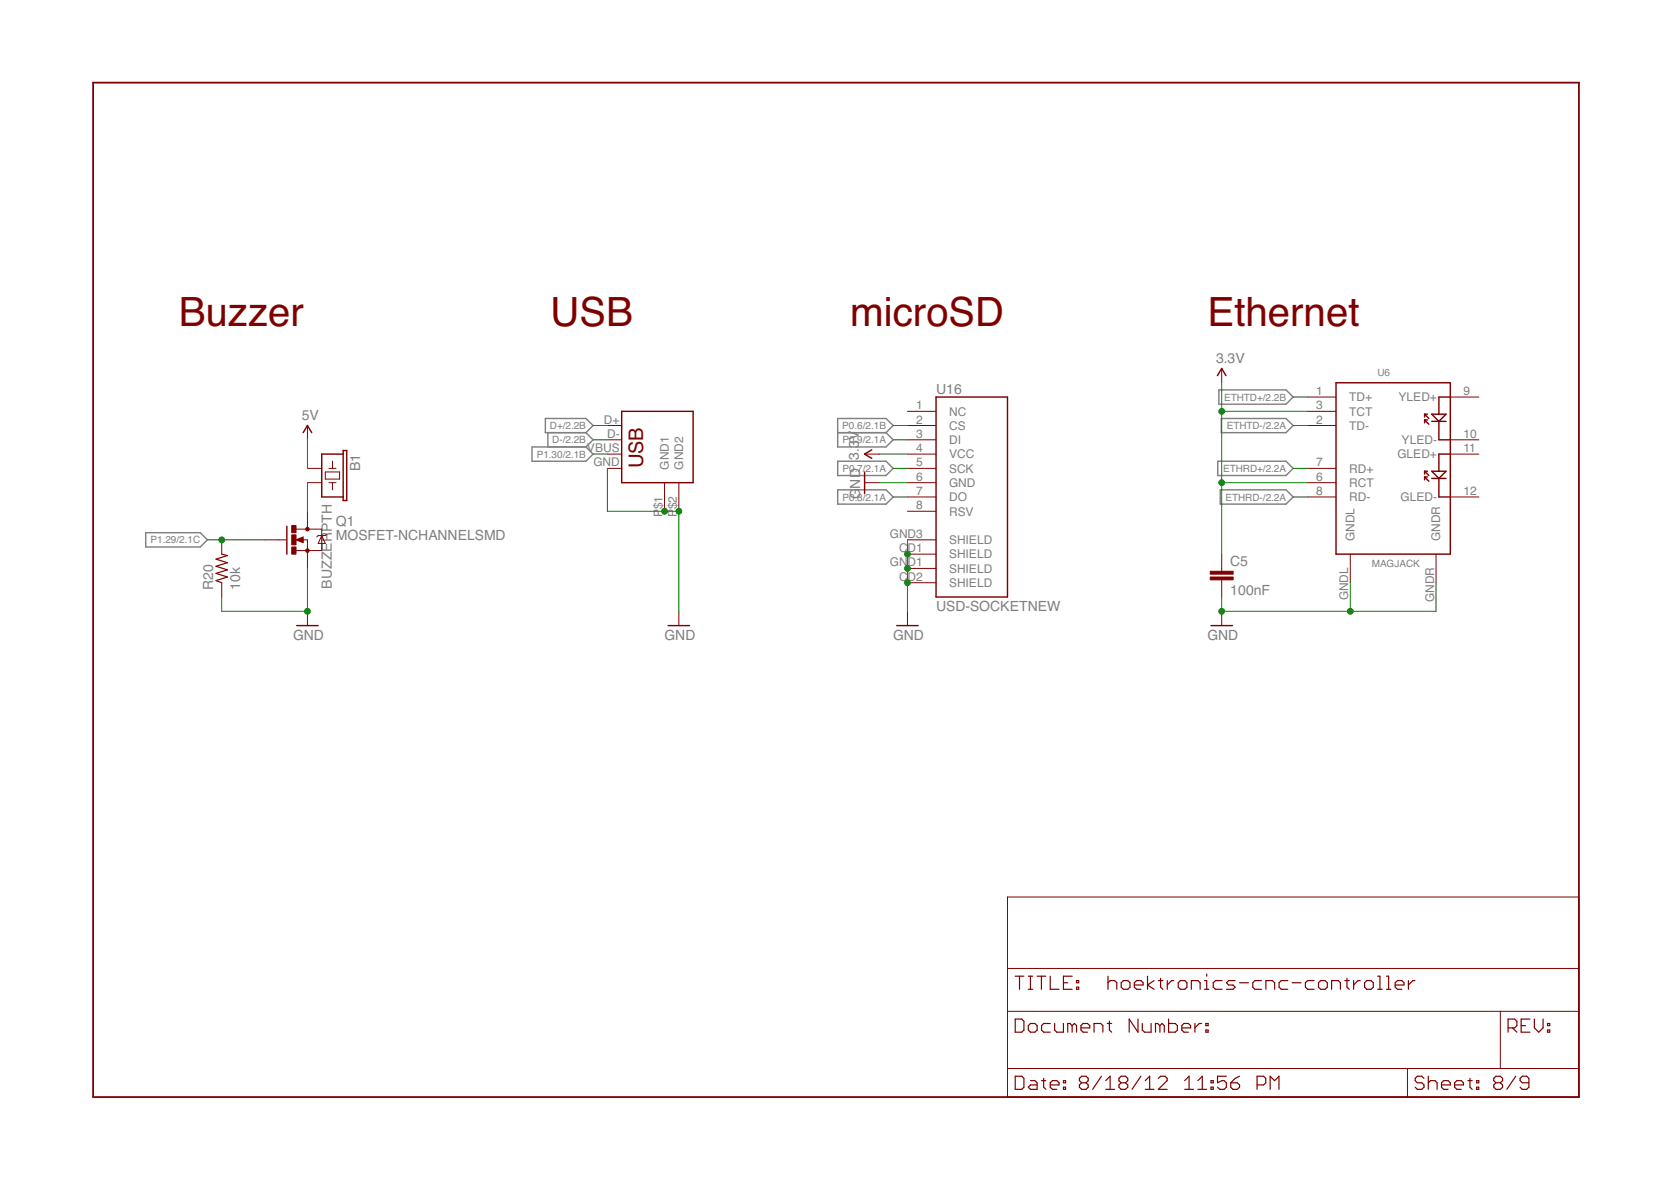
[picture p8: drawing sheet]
<svg xmlns="http://www.w3.org/2000/svg" width="297mm" height="210mm" viewBox="0 0 297 210" stroke-linecap="round" stroke-linejoin="round" font-family="sans-serif">
<g fill="#808080" stroke="#808080" stroke-width=".25">
<path d="M105.4 75.6l-1.2 1.3z"/>
<path d="M96.9 76.9h7.3z"/>
<path d="M104.2 74.4l1.2 1.2z"/>
<path d="M96.9 74.4h7.3z"/>
<path d="M96.9 74.4v2.5z"/>
<path d="M105.4 78.2l-1.2 1.2z"/>
<path d="M97.4 79.4h6.8z"/>
<path d="M104.2 76.9l1.2 1.3z"/>
<path d="M97.4 76.9h6.8z"/>
<path d="M97.4 76.9v2.5z"/>
<path d="M105.4 80.7l-1.2 1.3z"/>
<path d="M94.6 82h9.6z"/>
<path d="M104.2 79.4l1.2 1.3z"/>
<path d="M94.6 79.4h9.6z"/>
<path d="M94.6 79.4v2.6z"/>
<path d="M229.9 70.6l-1.3 1.2z"/>
<path d="M216.7 71.8h11.9z"/>
<path d="M228.6 69.3l1.3 1.3z"/>
<path d="M216.7 69.3h11.9z"/>
<path d="M216.7 69.3v2.5z"/>
<path d="M229.9 75.6l-1.3 1.3z"/>
<path d="M217.1 76.9h11.5z"/>
<path d="M228.6 74.4l1.3 1.2z"/>
<path d="M217.1 74.4h11.5z"/>
<path d="M217.1 74.4v2.5z"/>
<path d="M229.9 83.2l-1.3 1.3z"/>
<path d="M216.5 84.5h12.1z"/>
<path d="M228.6 82l1.3 1.2z"/>
<path d="M216.5 82h12.1z"/>
<path d="M216.5 82v2.5z"/>
<path d="M229.9 88.3l-1.3 1.3z"/>
<path d="M216.9 89.6h11.7z"/>
<path d="M228.6 87.1l1.3 1.2z"/>
<path d="M216.9 87.1h11.7z"/>
<path d="M216.9 87.1v2.5z"/>
<path d="M158.8 78.2l-1.3 1.2z"/>
<path d="M148.9 79.4h8.6z"/>
<path d="M157.5 76.9l1.3 1.3z"/>
<path d="M148.9 76.9h8.6z"/>
<path d="M148.9 76.9v2.5z"/>
<path d="M158.8 88.3l-1.3 1.3z"/>
<path d="M148.9 89.6h8.6z"/>
<path d="M157.5 87.1l1.3 1.2z"/>
<path d="M148.9 87.1h8.6z"/>
<path d="M148.9 87.1v2.5z"/>
<path d="M158.8 83.2l-1.3 1.3z"/>
<path d="M148.9 84.5h8.6z"/>
<path d="M157.5 82l1.3 1.2z"/>
<path d="M148.9 82h8.6z"/>
<path d="M148.9 82v2.5z"/>
<path d="M158.8 75.6l-1.3 1.3z"/>
<path d="M157.5 74.4l1.3 1.2z"/>
<path d="M148.9 74.4h8.6z"/>
<path d="M148.9 74.4v2.5z"/>
<path d="M36.9 95.9l-1.3 1.3z"/>
<path d="M25.9 97.2h9.7z"/>
<path d="M35.6 94.7l1.3 1.2z"/>
<path d="M25.9 94.7h9.7z"/>
<path d="M25.9 94.7v2.5z"/>
</g>
<g fill="#800000" stroke="#800000" stroke-width=".32">
<path d="M16.6 14.7v180.3z"/>
<path d="M16.6 195h264.1z"/>
<path d="M280.7 14.7v180.3z"/>
<path d="M16.6 14.7h264.1z"/>
<path d="M52.9 95.9l.9-.2z"/>
<path d="M52.9 95.9l.9 .3z"/>
<path d="M53.8 95.9v.3z"/>
<path d="M53.5 95.9h.3z"/>
</g>
<g fill="#800000" stroke="#800000" stroke-width=".18">
<path d="M179.1 195h71.1z"/>
<path d="M266.7 179.7h14z"/>
<path d="M179.1 189.9v5.1z"/>
<path d="M179.1 189.9h71.1z"/>
<path d="M179.1 179.7v10.2z"/>
<path d="M280.7 179.7v10.2z"/>
<path d="M250.2 189.9v5.1z"/>
<path d="M250.2 189.9h16.5z"/>
<path d="M250.2 195h30.5z"/>
<path d="M266.7 179.7v10.2z"/>
<path d="M179.1 179.7h87.6z"/>
<path d="M266.7 189.9h14z"/>
<path d="M280.7 189.9v5.1z"/>
<path d="M179.1 172.1v7.6z"/>
<path d="M179.1 159.4h101.6z"/>
<path d="M280.7 159.4v12.7z"/>
<path d="M179.1 172.1h101.6z"/>
<path d="M179.1 159.4v12.7z"/>
<path d="M280.7 172.1v7.6z"/>
<path d="M108 75.6h2.5z"/>
<path d="M108 78.2h2.5z"/>
<path d="M108 80.7h2.5z"/>
<path d="M108 83.2h2.5z"/>
<path d="M118.1 85.8v5.1z"/>
<path d="M120.7 85.8v5.1z"/>
<path d="M120.7 108.6v2.6z"/>
<path d="M257.8 78.2h5.1z"/>
<path d="M257.8 70.6h5.1z"/>
<path d="M257.8 88.3h5.1z"/>
<path d="M257.8 80.7h5.1z"/>
<path d="M232.4 88.3h5.1z"/>
<path d="M232.4 85.8h5.1z"/>
<path d="M232.4 83.2h5.1z"/>
<path d="M232.4 75.6h5.1z"/>
<path d="M232.4 73.1h5.1z"/>
<path d="M232.4 70.6h5.1z"/>
<path d="M240 98.5v5.1z"/>
<path d="M255.3 98.5v5.1z"/>
<path d="M161.3 75.6h5.1z"/>
<path d="M161.3 78.2h5.1z"/>
<path d="M161.3 85.8h5.1z"/>
<path d="M161.3 80.7h5.1z"/>
<path d="M161.3 83.2h5.1z"/>
<path d="M161.3 90.9h5.1z"/>
<path d="M161.3 88.3h5.1z"/>
<path d="M161.3 73.1h5.1z"/>
<path d="M161.3 101h5.1z"/>
<path d="M161.3 95.9h5.1z"/>
<path d="M161.3 98.5h5.1z"/>
<path d="M161.3 103.6h5.1z"/>
<path d="M153.7 85.8h2.5z"/>
<path d="M161.3 108.6v2.6z"/>
<path d="M217.2 108.6v2.6z"/>
<path d="M217.2 98.5v2.5z"/>
<path d="M217.2 103.6v2.5z"/>
<path d="M217.2 101v.5z"/>
<path d="M217.2 103.1v.5z"/>
<path d="M153.7 80.7h2.5z"/>
<path d="M217.2 65.5v2.5z"/>
<path d="M54.7 85.8h2.5z"/>
<path d="M54.7 83.2h2.5z"/>
<path d="M59.1 82v1.2z"/>
<path d="M59.1 83.2h.6z"/>
<path d="M58.5 83.2h.6z"/>
<path d="M57.8 83.9h2.6z"/>
<path d="M57.8 83.9v1.3z"/>
<path d="M57.8 85.2h2.6z"/>
<path d="M60.4 83.9v1.3z"/>
<path d="M59.1 85.8h.6z"/>
<path d="M59.1 85.8v1.3z"/>
<path d="M58.5 85.8h.6z"/>
<path d="M39.4 95.9v2.6z"/>
<path d="M39.4 103.6v2.5z"/>
<path d="M54.7 75.6v2.6z"/>
<path d="M54.7 108.6v2.6z"/>
<path d="M52.6 94h2.1z"/>
<path d="M54.7 95.9v2z"/>
<path d="M52.6 97.9h2.1z"/>
<path d="M54.7 93.4v.6z"/>
<path d="M54.7 94h2.5z"/>
<path d="M54.7 97.9h2.5z"/>
<path d="M54.7 97.9v.6z"/>
<path d="M47 95.9h2.6z"/>
<path d="M54.7 90.9v2.5z"/>
<path d="M54.7 98.5v2.5z"/>
<path d="M49.6 95.9h1.2z"/>
<path d="M52.6 95.9l1.3 .6z"/>
<path d="M53.9 95.4v1.1z"/>
<path d="M52.6 95.9l1.3-.5z"/>
<path d="M53.8 95.9h.9z"/>
<path d="M57.2 94v1.2z"/>
<path d="M57.2 95.2v2.7z"/>
<path d="M57.2 95.2l-.6 1.4z"/>
<path d="M56.6 96.6h1.2z"/>
<path d="M57.2 95.2l.6 1.4z"/>
<path d="M56.6 95.2h.6z"/>
<path d="M57.2 95.2h.6z"/>
<path d="M57.8 95.2l.3-.3z"/>
<path d="M56.6 95.2l-.3 .2z"/>
<circle cx="54.6" cy="97.9" r=".33"/>
<circle cx="54.6" cy="94.1" r=".33"/>
</g>
<g fill="#800000" stroke="#800000" stroke-width=".21">
<path d="M180.5 191.3v2.3z"/>
<path d="M180.5 193.6h1.1z"/>
<path d="M181.6 193.6l.4-.4z"/>
<path d="M182 191.7v1.5z"/>
<path d="M181.6 191.3l.4 .4z"/>
<path d="M180.5 191.3h1.1z"/>
<path d="M183.2 192.1h.8z"/>
<path d="M184 192.1l.4 .3z"/>
<path d="M184.4 192.4v1.2z"/>
<path d="M183.2 193.6h1.2z"/>
<path d="M182.8 193.2l.4 .4z"/>
<path d="M183.2 192.8l-.4 .4z"/>
<path d="M183.2 192.8h1.2z"/>
<path d="M185.5 191.7v1.5z"/>
<path d="M185.5 193.2l.4 .4z"/>
<path d="M185.1 192.1h.8z"/>
<path d="M187.1 193.6h.8z"/>
<path d="M186.7 193.2l.4 .4z"/>
<path d="M186.7 192.4v.8z"/>
<path d="M186.7 192.4l.4-.3z"/>
<path d="M187.1 192.1h.8z"/>
<path d="M187.9 192.1l.4 .3z"/>
<path d="M188.3 192.4v.4z"/>
<path d="M186.7 192.8h1.6z"/>
<path d="M189 192.1h.4z"/>
<path d="M189.4 192.1v.3z"/>
<path d="M189 192.4h.4z"/>
<path d="M189 192.1v.3z"/>
<path d="M189 193.2h.4z"/>
<path d="M189.4 193.2v.4z"/>
<path d="M189 193.6h.4z"/>
<path d="M189 193.2v.4z"/>
<path d="M191.9 191.7l.4-.4z"/>
<path d="M192.3 191.3h.8z"/>
<path d="M193.1 191.3l.3 .4z"/>
<path d="M193.4 191.7v.4z"/>
<path d="M193.4 192.1l-.3 .3z"/>
<path d="M193.1 192.4l.3 .4z"/>
<path d="M193.4 192.8v.4z"/>
<path d="M193.4 193.2l-.3 .4z"/>
<path d="M192.3 193.6h.8z"/>
<path d="M191.9 193.2l.4 .4z"/>
<path d="M191.9 192.8v.4z"/>
<path d="M191.9 192.8l.4-.4z"/>
<path d="M191.9 192.1l.4 .3z"/>
<path d="M191.9 191.7v.4z"/>
<path d="M192.3 192.4h.8z"/>
<path d="M195.8 191.3l-1.6 2.3z"/>
<path d="M196.6 192.1l.7-.8z"/>
<path d="M197.3 191.3v2.3z"/>
<path d="M196.6 193.6h1.5z"/>
<path d="M198.9 191.7l.4-.4z"/>
<path d="M199.3 191.3h.8z"/>
<path d="M200.1 191.3l.4 .4z"/>
<path d="M200.5 191.7v.4z"/>
<path d="M200.1 192.4l.4-.3z"/>
<path d="M200.1 192.4l.4 .4z"/>
<path d="M200.5 192.8v.4z"/>
<path d="M200.1 193.6l.4-.4z"/>
<path d="M199.3 193.6h.8z"/>
<path d="M198.9 193.2l.4 .4z"/>
<path d="M198.9 192.8v.4z"/>
<path d="M198.9 192.8l.4-.4z"/>
<path d="M198.9 192.1l.4 .3z"/>
<path d="M198.9 191.7v.4z"/>
<path d="M199.3 192.4h.8z"/>
<path d="M202.8 191.3l-1.6 2.3z"/>
<path d="M203.6 192.1l.8-.8z"/>
<path d="M204.4 191.3v2.3z"/>
<path d="M203.6 193.6h1.5z"/>
<path d="M205.9 193.6h1.6z"/>
<path d="M205.9 193.6l1.6-1.5z"/>
<path d="M207.5 191.7v.4z"/>
<path d="M207.1 191.3l.4 .4z"/>
<path d="M206.3 191.3h.8z"/>
<path d="M205.9 191.7l.4-.4z"/>
<path d="M210.6 192.1l.8-.8z"/>
<path d="M211.4 191.3v2.3z"/>
<path d="M210.6 193.6h1.6z"/>
<path d="M212.9 192.1l.8-.8z"/>
<path d="M213.7 191.3v2.3z"/>
<path d="M212.9 193.6h1.6z"/>
<path d="M215.3 192.1h.4z"/>
<path d="M215.7 192.1v.3z"/>
<path d="M215.3 192.4h.4z"/>
<path d="M215.3 192.1v.3z"/>
<path d="M215.3 193.2h.4z"/>
<path d="M215.7 193.2v.4z"/>
<path d="M215.3 193.6h.4z"/>
<path d="M215.3 193.2v.4z"/>
<path d="M216.4 191.3h1.6z"/>
<path d="M216.4 191.3v1.1z"/>
<path d="M216.4 192.4l.8-.3z"/>
<path d="M217.2 192.1h.4z"/>
<path d="M217.6 192.1l.4 .3z"/>
<path d="M218 192.4v.8z"/>
<path d="M217.6 193.6l.4-.4z"/>
<path d="M216.8 193.6h.8z"/>
<path d="M216.4 193.2l.4 .4z"/>
<path d="M219.6 191.7l.7-.4z"/>
<path d="M219.6 191.7l-.8 .7z"/>
<path d="M218.8 192.4v.8z"/>
<path d="M218.8 193.2l.4 .4z"/>
<path d="M219.2 193.6h.7z"/>
<path d="M219.9 193.6l.4-.4z"/>
<path d="M220.3 192.8v.4z"/>
<path d="M219.9 192.4l.4 .4z"/>
<path d="M218.8 192.4h1.1z"/>
<path d="M223.5 191.3v2.3z"/>
<path d="M223.5 191.3h1.1z"/>
<path d="M224.6 191.3l.4 .4z"/>
<path d="M225 191.7v.7z"/>
<path d="M225 192.4l-.4 .4z"/>
<path d="M223.5 192.8h1.1z"/>
<path d="M225.8 191.3v2.3z"/>
<path d="M225.8 191.3l.8 .8z"/>
<path d="M226.6 192.1l.8-.8z"/>
<path d="M227.4 191.3v2.3z"/>
<path d="M252.7 191.3l.4 .4z"/>
<path d="M251.9 191.3h.8z"/>
<path d="M251.9 191.3l-.3 .4z"/>
<path d="M251.6 191.7v.4z"/>
<path d="M251.6 192.1l.3 .3z"/>
<path d="M251.9 192.4h.8z"/>
<path d="M252.7 192.4l.4 .4z"/>
<path d="M253.1 192.8v.4z"/>
<path d="M252.7 193.6l.4-.4z"/>
<path d="M251.9 193.6h.8z"/>
<path d="M251.6 193.2l.3 .4z"/>
<path d="M253.9 191.3v2.3z"/>
<path d="M253.9 192.4l.4-.3z"/>
<path d="M254.3 192.1h.8z"/>
<path d="M255.1 192.1l.4 .3z"/>
<path d="M255.5 192.4v1.2z"/>
<path d="M256.6 193.6h.8z"/>
<path d="M256.2 193.2l.4 .4z"/>
<path d="M256.2 192.4v.8z"/>
<path d="M256.2 192.4l.4-.3z"/>
<path d="M256.6 192.1h.8z"/>
<path d="M257.4 192.1l.4 .3z"/>
<path d="M257.8 192.4v.4z"/>
<path d="M256.2 192.8h1.6z"/>
<path d="M259 193.6h.8z"/>
<path d="M258.6 193.2l.4 .4z"/>
<path d="M258.6 192.4v.8z"/>
<path d="M258.6 192.4l.4-.3z"/>
<path d="M259 192.1h.8z"/>
<path d="M259.8 192.1l.3 .3z"/>
<path d="M260.1 192.4v.4z"/>
<path d="M258.6 192.8h1.5z"/>
<path d="M261.3 191.7v1.5z"/>
<path d="M261.3 193.2l.4 .4z"/>
<path d="M260.9 192.1h.8z"/>
<path d="M262.5 192.1h.4z"/>
<path d="M262.9 192.1v.3z"/>
<path d="M262.5 192.4h.4z"/>
<path d="M262.5 192.1v.3z"/>
<path d="M262.5 193.2h.4z"/>
<path d="M262.9 193.2v.4z"/>
<path d="M262.5 193.6h.4z"/>
<path d="M262.5 193.2v.4z"/>
<path d="M265.5 191.7l.4-.4z"/>
<path d="M265.9 191.3h.8z"/>
<path d="M266.7 191.3l.4 .4z"/>
<path d="M267.1 191.7v.4z"/>
<path d="M266.7 192.4l.4-.3z"/>
<path d="M266.7 192.4l.4 .4z"/>
<path d="M267.1 192.8v.4z"/>
<path d="M266.7 193.6l.4-.4z"/>
<path d="M265.9 193.6h.8z"/>
<path d="M265.5 193.2l.4 .4z"/>
<path d="M265.5 192.8v.4z"/>
<path d="M265.5 192.8l.4-.4z"/>
<path d="M265.5 192.1l.4 .3z"/>
<path d="M265.5 191.7v.4z"/>
<path d="M265.9 192.4h.8z"/>
<path d="M269.4 191.3l-1.5 2.3z"/>
<path d="M270.2 193.2l.4 .4z"/>
<path d="M270.6 193.6h.8z"/>
<path d="M271.4 193.6l.4-.4z"/>
<path d="M271.8 191.7v1.5z"/>
<path d="M271.4 191.3l.4 .4z"/>
<path d="M270.6 191.3h.8z"/>
<path d="M270.6 191.3l-.4 .4z"/>
<path d="M270.2 191.7v.4z"/>
<path d="M270.2 192.1l.4 .3z"/>
<path d="M270.6 192.4h1.2z"/>
<path d="M268.1 181.1v2.4z"/>
<path d="M268.1 181.1h1.1z"/>
<path d="M269.2 181.1l.4 .4z"/>
<path d="M269.6 181.5v.8z"/>
<path d="M269.6 182.3l-.4 .4z"/>
<path d="M268.1 182.7h1.1z"/>
<path d="M268.9 182.7l.7 .8z"/>
<path d="M270.4 181.1h1.6z"/>
<path d="M270.4 181.1v2.4z"/>
<path d="M270.4 183.5h1.6z"/>
<path d="M270.4 182.3h.8z"/>
<path d="M272.8 181.1v1.6z"/>
<path d="M272.8 182.7l.7 .8z"/>
<path d="M273.5 183.5l.8-.8z"/>
<path d="M274.3 181.1v1.6z"/>
<path d="M275.1 181.9h.4z"/>
<path d="M275.5 181.9v.4z"/>
<path d="M275.1 182.3h.4z"/>
<path d="M275.1 181.9v.4z"/>
<path d="M275.1 183.1h.4z"/>
<path d="M275.5 183.1v.4z"/>
<path d="M275.1 183.5h.4z"/>
<path d="M275.1 183.1v.4z"/>
<path d="M181.2 173.5v2.3z"/>
<path d="M180.5 173.5h1.5z"/>
<path d="M182.8 175.8h.8z"/>
<path d="M183.2 173.5v2.3z"/>
<path d="M182.8 173.5h.8z"/>
<path d="M185.1 173.5v2.3z"/>
<path d="M184.4 173.5h1.5z"/>
<path d="M186.7 173.5v2.3z"/>
<path d="M186.7 175.8h1.6z"/>
<path d="M189 173.5h1.6z"/>
<path d="M189 173.5v2.3z"/>
<path d="M189 175.8h1.6z"/>
<path d="M189 174.7h.8z"/>
<path d="M191.4 174.3h.3z"/>
<path d="M191.7 174.3v.4z"/>
<path d="M191.4 174.7h.3z"/>
<path d="M191.4 174.3v.4z"/>
<path d="M191.4 175.5h.3z"/>
<path d="M191.7 175.5v.3z"/>
<path d="M191.4 175.8h.3z"/>
<path d="M191.4 175.5v.3z"/>
<path d="M180.5 181.1v2.4z"/>
<path d="M180.5 183.5h1.1z"/>
<path d="M181.6 183.5l.4-.4z"/>
<path d="M182 181.5v1.6z"/>
<path d="M181.6 181.1l.4 .4z"/>
<path d="M180.5 181.1h1.1z"/>
<path d="M183.2 183.5h.8z"/>
<path d="M184 183.5l.4-.4z"/>
<path d="M184.4 182.3v.8z"/>
<path d="M184 181.9l.4 .4z"/>
<path d="M183.2 181.9h.8z"/>
<path d="M183.2 181.9l-.4 .4z"/>
<path d="M182.8 182.3v.8z"/>
<path d="M182.8 183.1l.4 .4z"/>
<path d="M185.5 181.9h1.2z"/>
<path d="M185.5 181.9l-.4 .4z"/>
<path d="M185.1 182.3v.8z"/>
<path d="M185.1 183.1l.4 .4z"/>
<path d="M185.5 183.5h1.2z"/>
<path d="M187.5 181.9v1.2z"/>
<path d="M187.5 183.1l.4 .4z"/>
<path d="M187.9 183.5h1.1z"/>
<path d="M189 181.9v1.6z"/>
<path d="M189.8 181.9v1.6z"/>
<path d="M189.8 181.9h.4z"/>
<path d="M190.2 181.9l.4 .4z"/>
<path d="M190.6 182.3v1.2z"/>
<path d="M190.6 182.3l.4-.4z"/>
<path d="M191 181.9l.4 .4z"/>
<path d="M191.4 182.3v1.2z"/>
<path d="M192.5 183.5h.8z"/>
<path d="M192.2 183.1l.3 .4z"/>
<path d="M192.2 182.3v.8z"/>
<path d="M192.2 182.3l.3-.4z"/>
<path d="M192.5 181.9h.8z"/>
<path d="M193.3 181.9l.4 .4z"/>
<path d="M193.7 182.3v.4z"/>
<path d="M192.2 182.7h1.5z"/>
<path d="M194.5 181.9v1.6z"/>
<path d="M194.5 181.9h1.2z"/>
<path d="M195.7 181.9l.3 .4z"/>
<path d="M196 182.3v1.2z"/>
<path d="M197.2 181.5v1.6z"/>
<path d="M197.2 183.1l.4 .4z"/>
<path d="M196.8 181.9h.8z"/>
<path d="M200.7 181.1v2.4z"/>
<path d="M200.7 181.1l1.6 2.4z"/>
<path d="M202.3 181.1v2.4z"/>
<path d="M203.1 181.9v1.2z"/>
<path d="M203.1 183.1l.4 .4z"/>
<path d="M203.5 183.5h1.1z"/>
<path d="M204.6 181.9v1.6z"/>
<path d="M205.4 181.9v1.6z"/>
<path d="M205.4 181.9h.4z"/>
<path d="M205.8 181.9l.4 .4z"/>
<path d="M206.2 182.3v1.2z"/>
<path d="M206.2 182.3l.4-.4z"/>
<path d="M206.6 181.9l.4 .4z"/>
<path d="M207 182.3v1.2z"/>
<path d="M207.7 181.1v2.4z"/>
<path d="M207.7 183.5h1.2z"/>
<path d="M208.9 183.5l.4-.4z"/>
<path d="M209.3 182.3v.8z"/>
<path d="M208.9 181.9l.4 .4z"/>
<path d="M207.7 181.9h1.2z"/>
<path d="M210.5 183.5h.7z"/>
<path d="M210.1 183.1l.4 .4z"/>
<path d="M210.1 182.3v.8z"/>
<path d="M210.1 182.3l.4-.4z"/>
<path d="M210.5 181.9h.7z"/>
<path d="M211.2 181.9l.4 .4z"/>
<path d="M211.6 182.3v.4z"/>
<path d="M210.1 182.7h1.5z"/>
<path d="M212.4 181.9v1.6z"/>
<path d="M212.4 182.7l.8-.8z"/>
<path d="M213.2 181.9h.4z"/>
<path d="M214.4 181.9h.4z"/>
<path d="M214.8 181.9v.4z"/>
<path d="M214.4 182.3h.4z"/>
<path d="M214.4 181.9v.4z"/>
<path d="M214.4 183.1h.4z"/>
<path d="M214.8 183.1v.4z"/>
<path d="M214.4 183.5h.4z"/>
<path d="M214.4 183.1v.4z"/>
<path d="M197 173.5v2.3z"/>
<path d="M197 174.7l.4-.4z"/>
<path d="M197.4 174.3h.7z"/>
<path d="M198.1 174.3l.4 .4z"/>
<path d="M198.5 174.7v1.1z"/>
<path d="M199.7 175.8h.8z"/>
<path d="M200.5 175.8l.4-.3z"/>
<path d="M200.9 174.7v.8z"/>
<path d="M200.5 174.3l.4 .4z"/>
<path d="M199.7 174.3h.8z"/>
<path d="M199.7 174.3l-.4 .4z"/>
<path d="M199.3 174.7v.8z"/>
<path d="M199.3 175.5l.4 .3z"/>
<path d="M202 175.8h.8z"/>
<path d="M201.6 175.5l.4 .3z"/>
<path d="M201.6 174.7v.8z"/>
<path d="M201.6 174.7l.4-.4z"/>
<path d="M202 174.3h.8z"/>
<path d="M202.8 174.3l.4 .4z"/>
<path d="M203.2 174.7v.4z"/>
<path d="M201.6 175.1h1.6z"/>
<path d="M204 173.5v2.3z"/>
<path d="M204 175.1l1.1 .7z"/>
<path d="M204 175.1l1.1-.8z"/>
<path d="M206.3 173.9v1.6z"/>
<path d="M206.3 175.5l.4 .3z"/>
<path d="M205.9 174.3h.8z"/>
<path d="M207.5 174.3v1.5z"/>
<path d="M208.3 174.3l-.8 .8z"/>
<path d="M208.3 174.3h.4z"/>
<path d="M209.8 175.8h.8z"/>
<path d="M210.6 175.8l.4-.3z"/>
<path d="M211 174.7v.8z"/>
<path d="M210.6 174.3l.4 .4z"/>
<path d="M209.8 174.3h.8z"/>
<path d="M209.8 174.3l-.4 .4z"/>
<path d="M209.4 174.7v.8z"/>
<path d="M209.4 175.5l.4 .3z"/>
<path d="M211.8 174.3v1.5z"/>
<path d="M211.8 174.3h1.1z"/>
<path d="M212.9 174.3l.4 .4z"/>
<path d="M213.3 174.7v1.1z"/>
<path d="M214.1 174.3h.4z"/>
<path d="M214.5 174.3v1.5z"/>
<path d="M214.1 175.8h.8z"/>
<path d="M214.5 173.1v.4z"/>
<path d="M216.1 174.3h1.1z"/>
<path d="M215.7 174.7l.4-.4z"/>
<path d="M215.7 174.7v.8z"/>
<path d="M215.7 175.5l.4 .3z"/>
<path d="M216.1 175.8h1.1z"/>
<path d="M218 175.8h1.2z"/>
<path d="M219.2 175.8l.4-.3z"/>
<path d="M219.2 175.1l.4 .4z"/>
<path d="M218.4 175.1h.8z"/>
<path d="M218 174.7l.4 .4z"/>
<path d="M218 174.7l.4-.4z"/>
<path d="M218.4 174.3h1.2z"/>
<path d="M220.3 174.7h1.6z"/>
<path d="M223.1 174.3h1.1z"/>
<path d="M223.1 174.3l-.4 .4z"/>
<path d="M222.7 174.7v.8z"/>
<path d="M222.7 175.5l.4 .3z"/>
<path d="M223.1 175.8h1.1z"/>
<path d="M225 174.3v1.5z"/>
<path d="M225 174.3h1.2z"/>
<path d="M226.2 174.3l.4 .4z"/>
<path d="M226.6 174.7v1.1z"/>
<path d="M227.8 174.3h1.1z"/>
<path d="M227.8 174.3l-.4 .4z"/>
<path d="M227.4 174.7v.8z"/>
<path d="M227.4 175.5l.4 .3z"/>
<path d="M227.8 175.8h1.1z"/>
<path d="M229.7 174.7h1.6z"/>
<path d="M232.4 174.3h1.2z"/>
<path d="M232.4 174.3l-.3 .4z"/>
<path d="M232.1 174.7v.8z"/>
<path d="M232.1 175.5l.3 .3z"/>
<path d="M232.4 175.8h1.2z"/>
<path d="M234.8 175.8h.7z"/>
<path d="M235.5 175.8l.4-.3z"/>
<path d="M235.9 174.7v.8z"/>
<path d="M235.5 174.3l.4 .4z"/>
<path d="M234.8 174.3h.7z"/>
<path d="M234.8 174.3l-.4 .4z"/>
<path d="M234.4 174.7v.8z"/>
<path d="M234.4 175.5l.4 .3z"/>
<path d="M236.7 174.3v1.5z"/>
<path d="M236.7 174.3h1.2z"/>
<path d="M237.9 174.3l.4 .4z"/>
<path d="M238.3 174.7v1.1z"/>
<path d="M239.4 173.9v1.6z"/>
<path d="M239.4 175.5l.4 .3z"/>
<path d="M239.1 174.3h.7z"/>
<path d="M240.6 174.3v1.5z"/>
<path d="M241.4 174.3l-.8 .8z"/>
<path d="M241.4 174.3h.4z"/>
<path d="M243 175.8h.7z"/>
<path d="M243.7 175.8l.4-.3z"/>
<path d="M244.1 174.7v.8z"/>
<path d="M243.7 174.3l.4 .4z"/>
<path d="M243 174.3h.7z"/>
<path d="M243 174.3l-.4 .4z"/>
<path d="M242.6 174.7v.8z"/>
<path d="M242.6 175.5l.4 .3z"/>
<path d="M244.9 173.5h.4z"/>
<path d="M245.3 173.5v2.3z"/>
<path d="M244.9 175.8h.8z"/>
<path d="M246.5 173.5h.3z"/>
<path d="M246.8 173.5v2.3z"/>
<path d="M246.5 175.8h.7z"/>
<path d="M248.4 175.8h.8z"/>
<path d="M248 175.5l.4 .3z"/>
<path d="M248 174.7v.8z"/>
<path d="M248 174.7l.4-.4z"/>
<path d="M248.4 174.3h.8z"/>
<path d="M249.2 174.3l.4 .4z"/>
<path d="M249.6 174.7v.4z"/>
<path d="M248 175.1h1.6z"/>
<path d="M250.4 174.3v1.5z"/>
<path d="M250.4 175.1l.7-.8z"/>
<path d="M251.1 174.3h.4z"/>
<path d="M38.4 103.2l1 .4z"/>
<path d="M38.4 103.2l2-.6z"/>
<path d="M38.4 101.9l2 .7z"/>
<path d="M38.4 101.9l2-.6z"/>
<path d="M38.4 100.6l2 .7z"/>
<path d="M38.4 100.6l2-.6z"/>
<path d="M38.4 99.4l2 .6z"/>
<path d="M38.4 99.4l2-.7z"/>
<path d="M39.4 98.5l1 .2z"/>
</g>
<g fill="#800000" stroke="#800000" stroke-width=".25">
<path d="M110.5 73.1v12.7z"/>
<path d="M110.5 85.8h12.7z"/>
<path d="M123.2 73.1v12.7z"/>
<path d="M110.5 73.1h12.7z"/>
<path d="M118.8 111.2h3.8z"/>
<path d="M237.5 98.5h20.3z"/>
<path d="M257.8 78.2v20.3z"/>
<path d="M257.8 70.6v7.6z"/>
<path d="M257.8 68v2.6z"/>
<path d="M237.5 68h20.3z"/>
<path d="M237.5 68v30.5z"/>
<path d="M255.8 70.6h2z"/>
<path d="M255.8 70.6v3z"/>
<path d="M254.5 73.6h1.3z"/>
<path d="M254.5 73.6l1.3 1.3z"/>
<path d="M255.8 74.9l1.2-1.3z"/>
<path d="M255.8 73.6h1.2z"/>
<path d="M255.8 74.9h1.2z"/>
<path d="M254.5 74.9h1.3z"/>
<path d="M255.8 74.9v3.3z"/>
<path d="M255.8 78.2h2z"/>
<path d="M255.8 80.7h2z"/>
<path d="M255.8 80.7v3.1z"/>
<path d="M254.5 83.8h1.3z"/>
<path d="M254.5 83.8l1.3 1.2z"/>
<path d="M255.8 85l1.2-1.2z"/>
<path d="M255.8 83.8h1.2z"/>
<path d="M255.8 85h1.2z"/>
<path d="M254.5 85h1.3z"/>
<path d="M255.8 85v3.3z"/>
<path d="M255.8 88.3h2z"/>
<path d="M253.2 73.6l.8 .8z"/>
<path d="M253.2 73.6v.5z"/>
<path d="M253.2 73.6h.5z"/>
<path d="M253.2 74.6l.8 .8z"/>
<path d="M253.2 74.6v.5z"/>
<path d="M253.2 74.6h.5z"/>
<path d="M253.2 83.8l.8 .7z"/>
<path d="M253.2 83.8v.5z"/>
<path d="M253.2 83.8h.5z"/>
<path d="M253.2 84.8l.8 .7z"/>
<path d="M253.2 84.8v.5z"/>
<path d="M253.2 84.8h.5z"/>
<path d="M166.4 70.6h12.7z"/>
<path d="M179.1 70.6v35.5z"/>
<path d="M166.4 106.1h12.7z"/>
<path d="M166.4 70.6v35.5z"/>
<path d="M153.7 83.9v3.8z"/>
<path d="M159.4 111.2h3.8z"/>
<path d="M215.3 111.2h3.8z"/>
<path d="M153.7 80.7l1.3-.8z"/>
<path d="M153.7 80.7l1.3 .8z"/>
<path d="M217.2 65.5l.7 1.3z"/>
<path d="M217.2 65.5l-.8 1.3z"/>
<path d="M57.2 88.3h3.8z"/>
<path d="M61 88.3v.7z"/>
<path d="M61 89h.6z"/>
<path d="M61.6 80.1v8.9z"/>
<path d="M61 80.1h.6z"/>
<path d="M61 80.1v.6z"/>
<path d="M57.2 80.7h3.8z"/>
<path d="M61 80.7v7.6z"/>
<path d="M57.2 80.7v7.6z"/>
<path d="M54.7 75.6l.7 1.3z"/>
<path d="M54.7 75.6l-.8 1.3z"/>
<path d="M52.7 111.2h3.9z"/>
<path d="M51 93.5v5z"/>
</g>
<g fill="#800000" stroke="#800000" stroke-width=".18">
<path d="M215.1 102.6h4.1v.5h-4.1z"/>
<path d="M215.1 101.5h4.1v.5h-4.1z"/>
<path d="M51.9 97.2h.7v1.3h-.7z"/>
<path d="M51.9 93.4h.7v1.3h-.7z"/>
<path d="M51.9 95.1h.7v1.7h-.7z"/>
</g>
<g fill="#008000" stroke="#008000" stroke-width=".18">
<path d="M118.1 90.9h2.6z"/>
<path d="M120.7 90.9v17.7z"/>
<path d="M108 83.2v7.7z"/>
<path d="M108 90.9h10.1z"/>
<path d="M161.3 95.9v2.6z"/>
<path d="M161.3 98.5v2.5z"/>
<path d="M161.3 101v2.6z"/>
<path d="M161.3 103.6v5z"/>
<path d="M156.2 85.8h5.1z"/>
<path d="M255.3 103.6v5z"/>
<path d="M240 108.6h15.3z"/>
<path d="M217.2 108.6h22.8z"/>
<path d="M240 103.6v5z"/>
<path d="M217.2 106.1v2.5z"/>
<path d="M39.4 108.6h15.3z"/>
<path d="M39.4 106.1v2.5z"/>
<path d="M54.7 101v7.6z"/>
<path d="M105.4 75.6h2.6z"/>
<path d="M105.4 78.2h2.6z"/>
<path d="M105.4 80.7h2.6z"/>
<path d="M229.9 70.6h2.5z"/>
<path d="M229.9 75.6h2.5z"/>
<path d="M229.9 83.2h2.5z"/>
<path d="M229.9 88.3h2.5z"/>
<path d="M156.2 80.7h5.1z"/>
<path d="M217.2 85.8h15.2z"/>
<path d="M217.2 85.8v12.7z"/>
<path d="M217.2 73.1h15.2z"/>
<path d="M217.2 73.1v12.7z"/>
<path d="M217.2 68v5.1z"/>
<path d="M158.8 78.2h2.5z"/>
<path d="M158.8 88.3h2.5z"/>
<path d="M158.8 83.2h2.5z"/>
<path d="M158.8 75.6h2.5z"/>
<path d="M54.7 78.2v5z"/>
<path d="M36.9 95.9h2.5z"/>
<path d="M39.4 95.9h7.6z"/>
<path d="M54.7 85.8v5.1z"/>
<circle cx="120.7" cy="90.9" r=".51"/>
<circle cx="118.1" cy="90.9" r=".51"/>
<circle cx="161.3" cy="98.5" r=".51"/>
<circle cx="161.3" cy="101" r=".51"/>
<circle cx="161.3" cy="103.6" r=".51"/>
<circle cx="240" cy="108.6" r=".51"/>
<circle cx="217.2" cy="108.6" r=".51"/>
<circle cx="54.7" cy="108.6" r=".51"/>
<circle cx="217.2" cy="85.8" r=".51"/>
<circle cx="217.2" cy="73.1" r=".51"/>
<circle cx="39.4" cy="95.9" r=".51"/>
</g>
<g font-size="7.2" fill="#800000">
<text x="31.8" y="57.9">Buzzer</text>
<text x="97.8" y="57.9">USB</text>
<text x="151.2" y="57.9">microSD</text>
<text x="214.6" y="57.9">Ethernet</text>
</g>
<text font-size="3.6" fill="#800000" x="114.3" y="83.3" transform="rotate(-90 114.3 83.3)">USB</text>
<g font-size="2.5" fill="#808080">
<text x="216.2" y="64.5">3.3V</text>
<text x="166.4" y="70.1">U16</text>
<text x="53.6" y="74.6">5V</text>
<text x="64" y="83.8" transform="rotate(-90 64 83.8)">B1</text>
<text x="152.7" y="81.7" transform="rotate(-90 152.7 81.7)">3.3V</text>
<text x="152.9" y="88.7" transform="rotate(-90 152.9 88.7)">G</text>
<text x="152.9" y="86.8" transform="rotate(-90 152.9 86.8)">ND</text>
<text x="59.7" y="96">MOSFET-NCHANNELSMD</text>
<text x="59.7" y="93.4">Q1</text>
<text x="218.7" y="100.7">C5</text>
<text x="37.9" y="104.8" transform="rotate(-90 37.9 104.8)">R20</text>
<text x="42.7" y="104.8" transform="rotate(-90 42.7 104.8)">10k</text>
<text x="59" y="104.6" transform="rotate(-90 59 104.6)">BUZZERPTH</text>
<text x="218.7" y="105.7">100nF</text>
<text x="52.1" y="113.7">GND</text>
<text x="118.1" y="113.7">GND</text>
<text x="158.8" y="113.7">GND</text>
<text x="166.4" y="108.7">USD-SOCKETNEW</text>
<text x="214.6" y="113.7">GND</text>
</g>
<g font-size="2.1" fill="#808080">
<text x="234" y="70.2">1</text>
<text x="239.8" y="71.3">TD+</text>
<text x="248.6" y="71.3">YLED+</text>
<text x="260.1" y="70.2">9</text>
<text x="107.3" y="75.3">D+</text>
<text x="107.9" y="77.8">D-</text>
<text x="162.9" y="75.3">2</text>
<text x="162.9" y="77.8">3</text>
<text x="162.9" y="72.7">1</text>
<text x="168.7" y="76.4">CS</text>
<text x="168.7" y="73.9">NC</text>
<text x="234" y="75.3">2</text>
<text x="234" y="72.7">3</text>
<text x="239.8" y="76.4">TD-</text>
<text x="239.8" y="73.9">TCT</text>
<text x="260.1" y="77.8">10</text>
<text x="104.3" y="80.4">VBUS</text>
<text x="105.5" y="82.9">GND</text>
<text x="118.9" y="83.5" transform="rotate(-90 118.9 83.5)">GND1</text>
<text x="121.4" y="83.5" transform="rotate(-90 121.4 83.5)">GND2</text>
<text x="162.9" y="80.4">4</text>
<text x="162.9" y="82.9">5</text>
<text x="168.7" y="78.9">DI</text>
<text x="168.7" y="81.5">VCC</text>
<text x="234" y="82.9">7</text>
<text x="248.4" y="81.5">GLED+</text>
<text x="249.1" y="78.9">YLED-</text>
<text x="260.1" y="80.4">11</text>
<text x="162.9" y="85.4">6</text>
<text x="162.9" y="88">7</text>
<text x="168.7" y="86.6">GND</text>
<text x="168.7" y="84">SCK</text>
<text x="168.7" y="89.1">DO</text>
<text x="234" y="88">8</text>
<text x="234" y="85.4">6</text>
<text x="239.8" y="89.1">RD-</text>
<text x="239.8" y="86.6">RCT</text>
<text x="239.8" y="84">RD+</text>
<text x="249" y="89.1">GLED-</text>
<text x="260.1" y="88">12</text>
<text x="117.8" y="91.9" transform="rotate(-90 117.8 91.9)">P</text>
<text x="117.8" y="90.5" transform="rotate(-90 117.8 90.5)">$1</text>
<text x="120.3" y="91.9" transform="rotate(-90 120.3 91.9)">P</text>
<text x="120.3" y="90.5" transform="rotate(-90 120.3 90.5)">$2</text>
<text x="158.2" y="95.6">GND3</text>
<text x="162.9" y="90.5">8</text>
<text x="168.7" y="91.6">RSV</text>
<text x="158.2" y="100.7">GN</text>
<text x="159.8" y="98.1">C</text>
<text x="161.3" y="100.7">D1</text>
<text x="161.3" y="98.1">D1</text>
<text x="168.7" y="101.8">SHIELD</text>
<text x="168.7" y="96.7">SHIELD</text>
<text x="168.7" y="99.3">SHIELD</text>
<text x="240.8" y="96.2" transform="rotate(-90 240.8 96.2)">GNDL</text>
<text x="256" y="96.2" transform="rotate(-90 256 96.2)">GNDR</text>
<text x="159.8" y="103.2">C</text>
<text x="161.3" y="103.2">D2</text>
<text x="168.7" y="104.3">SHIELD</text>
<text x="239.7" y="106.7" transform="rotate(-90 239.7 106.7)">GNDL</text>
<text x="254.9" y="107" transform="rotate(-90 254.9 107)">GNDR</text>
</g>
<g font-size="1.8" fill="#808080">
<text x="217.6" y="71.2">ETHTD+/2.2B</text>
<text x="244.9" y="66.8">U6</text>
<text x="97.8" y="76.3">D+/2.2B</text>
<text x="149.7" y="76.3">P0.6/2.1B</text>
<text x="218.1" y="76.3">ETHTD-/2.2A</text>
<text x="95.4" y="81.4">P1.30/2.1B</text>
<text x="98.2" y="78.8">D-/2.2B</text>
<text x="149.8" y="78.8">P0.9/2.1A</text>
<text x="149.8" y="83.9">P0.7/</text>
<text x="153.9" y="83.9">2.1A</text>
<text x="217.4" y="83.9">ETHRD+/2.2A</text>
<text x="149.8" y="89">P0.8/2.1A</text>
<text x="217.9" y="89">ETHRD-/2.2A</text>
<text x="26.8" y="96.6">P1.29/2.1C</text>
<text x="243.8" y="100.8">MAGJACK</text>
</g>
</svg>
